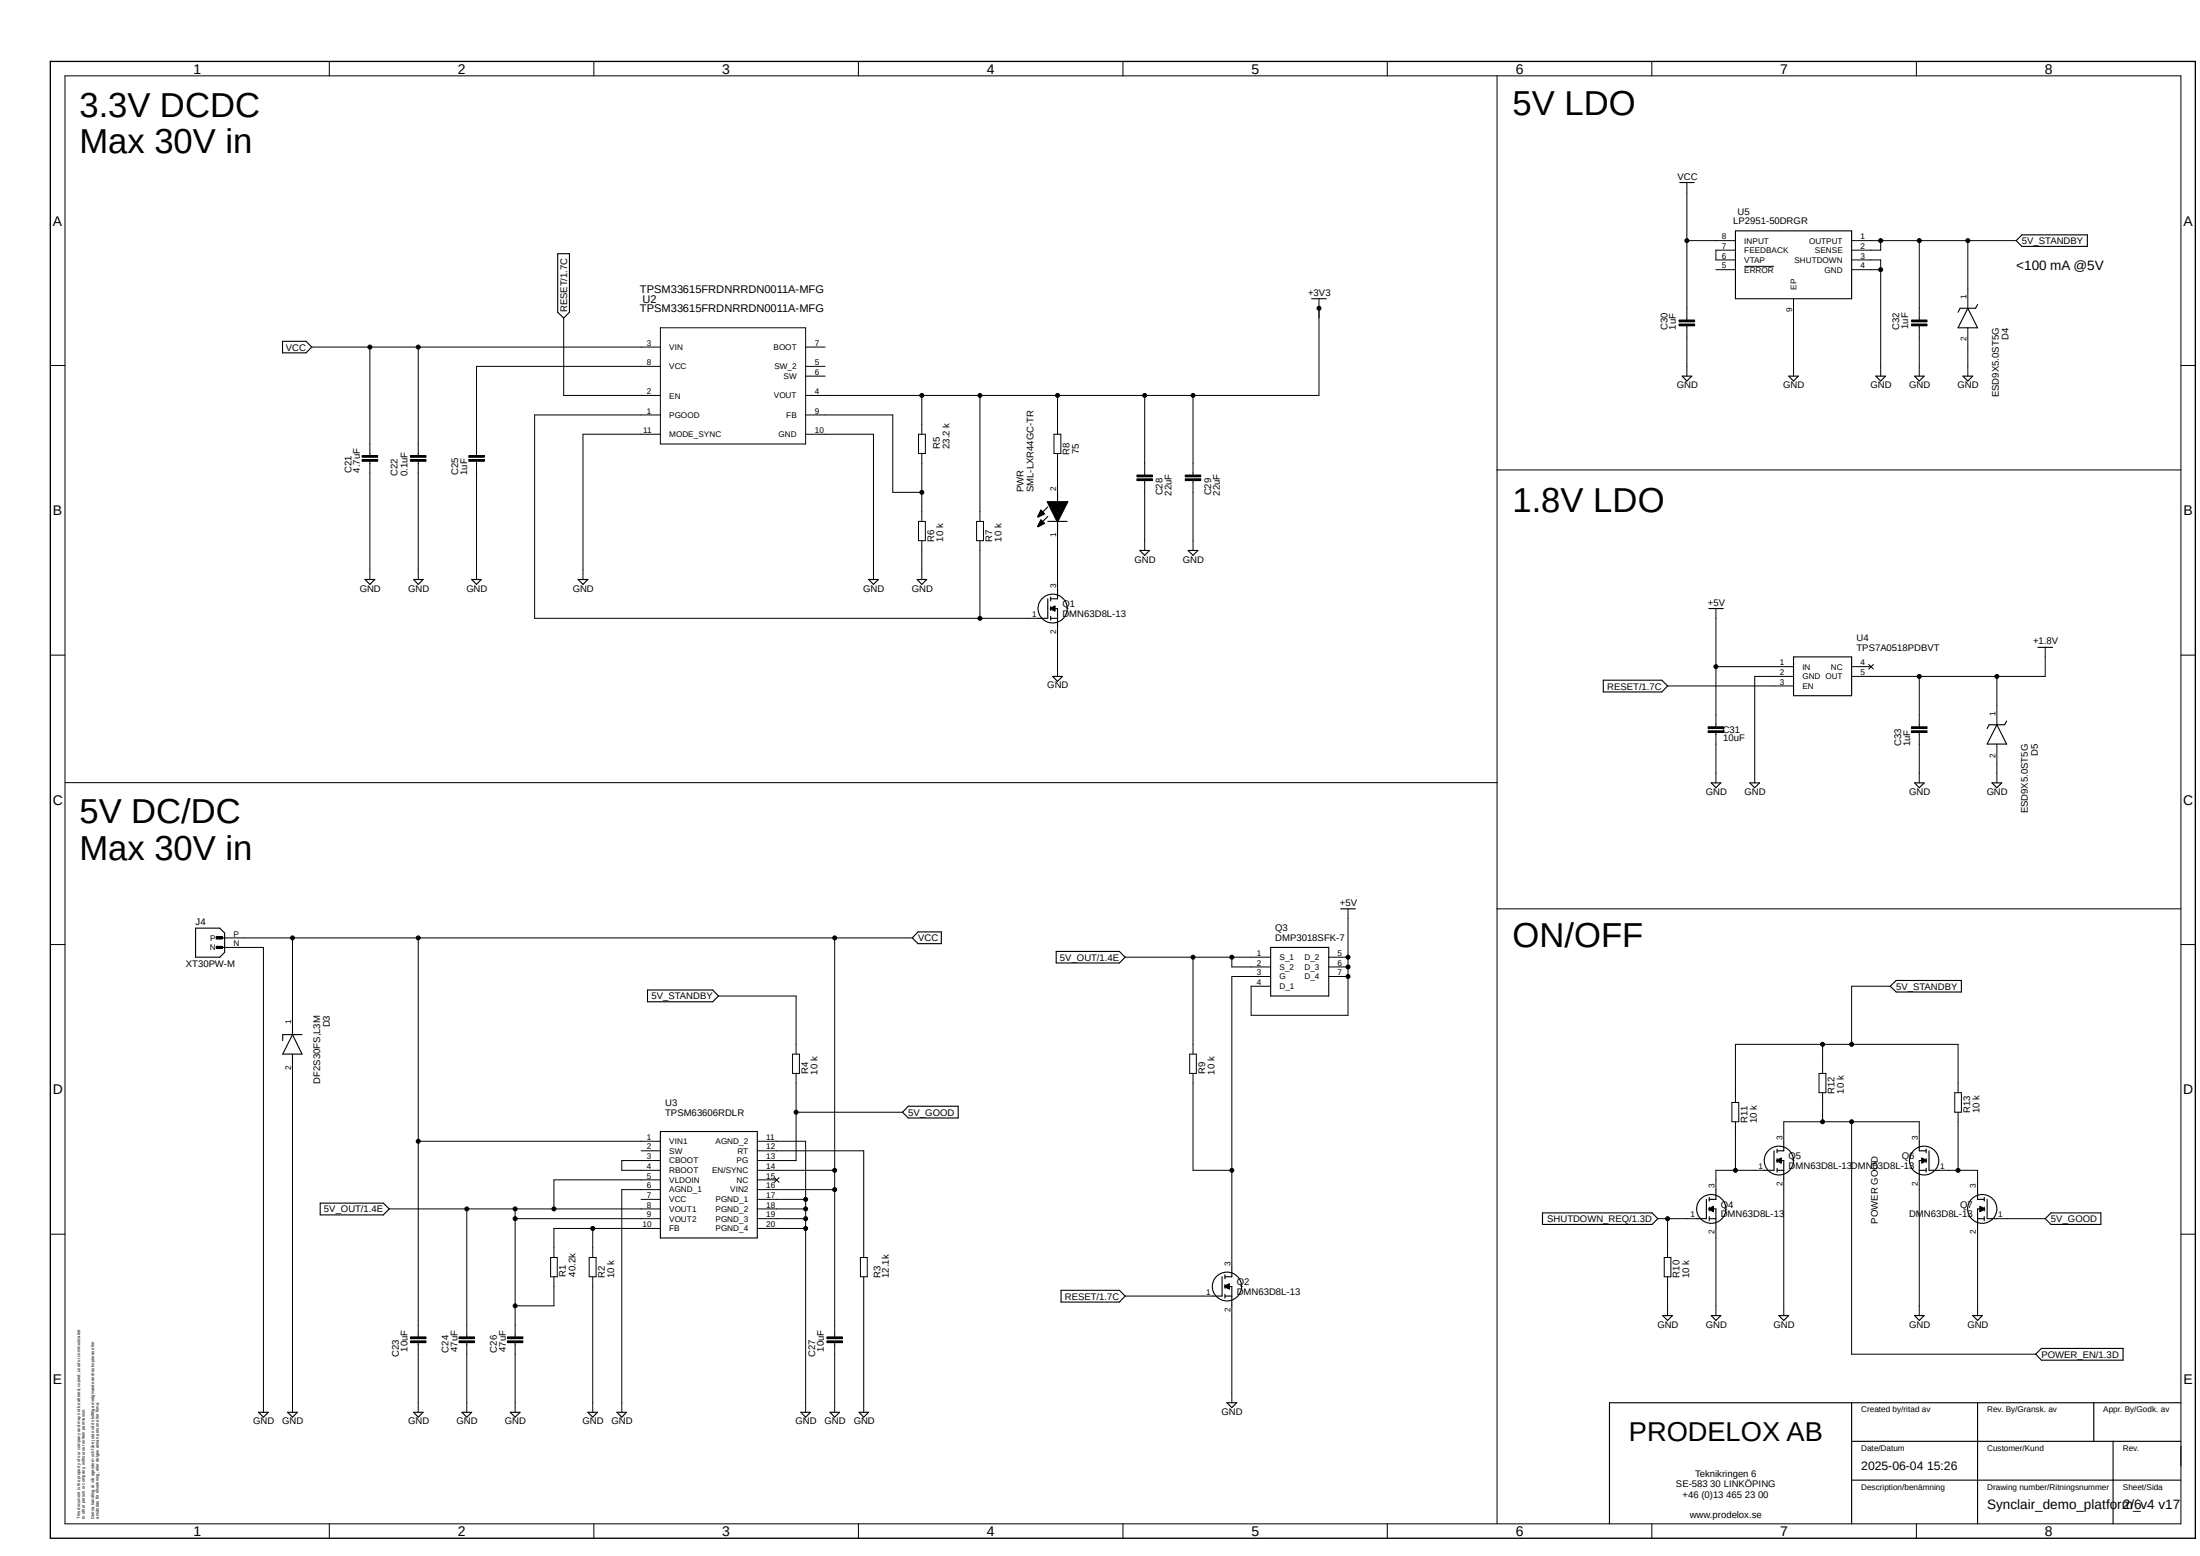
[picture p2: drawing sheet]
<svg xmlns="http://www.w3.org/2000/svg" width="420mm" height="297mm" viewBox="0 0 420 297" stroke-linecap="round" stroke-linejoin="round" font-family="sans-serif">
<path d="M9.2 11.5l410.2 282.5M419.4 11.5l-410.2 282.5" fill="none" stroke="#fff" stroke-width=".19"/>
<g fill="none" stroke="#000" stroke-width=".19">
<path d="M12.4 14.5h403.9v276.4h-403.9zM62.9 11.7v2.8M113.4 11.7v2.8M163.9 11.7v2.8M214.4 11.7v2.8M264.8 11.7v2.8M285.8 14.5v276.3M315.3 11.7v2.8M365.8 11.7v2.8M322 34.8v26.3M251.8 57v18.5h-98M322 45.9h9.3"/>
<path d="M327.6 51.5h3.7M331.3 47.8h-3.7v1.8h3.7M333 50.8h5.7M342.4 57v14.8M353.5 49.6h5.5v22.2M353.5 45.9h31.4M353.5 51.5h5.5M359 45.9v1.9h-5.5M366.4 45.9v15.2M375.7 45.9v12.9M9.6 69.8h2.8M59.5 66.3h66.6"/>
<path d="M70.6 66.3v20.7M79.8 66.3v20.7M107.6 60.7v14.8h18.5M126.1 79.2h-24v38.8h96.1M126.1 69.9h-35.1v17.1M126.1 62.6h27.7v22.2h-27.7zM153.8 79.2h16.6v14.8h5.6M153.8 66.3h3.7M153.8 69.9h3.7M153.8 71.8h3.7M176 75.5v7.4M187.1 75.5v24"/>
<path d="M201.9 75.5v7.4M218.5 75.5v15.1M227.8 75.5v15.1M320.5 61.1h3v.3h-3zM320.5 61.8h3v.4h-3zM322 62.2v9.6M364.9 61.1h3v.3h-3zM364.9 61.8h3v.4h-3zM366.4 62.2v9.6M375.7 62.6v9.2M416.3 69.8h2.8M69.1 87.7h3v.4h-3z"/>
<path d="M69.1 87h3v.3h-3zM70.6 88.1v22.5M78.4 87h2.9v.3h-2.9zM78.4 87.7h2.9v.4h-2.9zM79.8 88.1v22.5M89.5 87h3v.3h-3zM89.5 87.7h3v.4h-3zM91 88.1v22.5M126.1 82.9h-14.8v27.7M153.8 82.9h13v27.7M175.3 82.9h1.4v3.7h-1.4zM175.3 99.5h1.4v3.7h-1.4z"/>
<path d="M176 86.6v12.9M186.4 99.5h1.3v3.7h-1.3zM198.7 99.2l.7 .7-1.2 .7-.1-.1zM198.7 97.3l.7 .8-1.2 .6-.1-.1zM199.9 95.8h4l-2 3.8h-.1zM201.2 82.9h1.3v3.7h-1.3zM201.9 86.6v7.4M217 90.7h3v.3h-3zM217 91.4h3v.3h-3zM218.5 91.8v13.3M226.3 90.7h2.9v.3h-2.9zM226.3 91.4h2.9v.3h-2.9z"/>
<path d="M227.8 91.8v13.3M285.8 89.7h130.5M176 103.2v7.4M187.1 103.2v14.8M200.5 116.1l.9-.4v1zM201.9 101.4v11.1M201.9 119.8v9.3M327.6 116.2v22.5M9.6 125.1h2.8M318.3 130.9h24.1M326.1 138.7h3v.4h-3zM326.1 139.5h3v.3h-3z"/>
<path d="M327.6 127.3h14.8M327.6 139.8v9.6M342.4 129.1h-7.4v20.3M353.5 127.3h3.7M356.7 126.8l.9 .9M357.6 126.8l-.9 .9M364.9 138.7h3v.4h-3zM364.9 139.5h3v.3h-3zM366.4 129.1v9.6M366.4 139.8v9.6M381.2 129.1v9.2M390.4 123.6v5.5h-36.9"/>
<path d="M416.3 125.1h2.8M12.4 149.4h273.4M381.2 142v7.4M41.3 178.8h1.2v.4h-1.2zM42.9 179h131.3M55.8 179v16.7M79.8 179v76.2M159.3 179v76.2M257.3 173.5v20.3h-18.5v-5.5h3.8M285.8 173.5h130.5M9.6 180.3h2.8M41.3 180.6h1.2v.5h-1.2z"/>
<path d="M42.9 180.8h7.4v88.8M137.2 190.1h14.8v11.1M214.8 182.7h27.8M227.8 182.7v18.5M235.2 182.7v1.9h7.4M242.6 186.4h-7.4v55.5M253.7 182.7h3.6M253.7 184.6h3.6M253.7 186.4h3.6M347.9 199.3v5.6M360.8 188.3h-7.3v11M416.3 180.3h2.8"/>
<path d="M55.8 203v66.6M79.8 217.8h46.3M122.4 219.7h3.7M144.6 217.8h9.2v51.8M144.6 219.7h20.3v20.3M151.3 201.2h1.3v3.7h-1.3zM152 204.9v16.6h-7.4M152 212.3h20.3M227.1 201.2h1.3v3.7h-1.3zM227.8 204.9v18.5h7.4M330.6 210.4h1.3v3.7h-1.3zM331.3 214.1v9.3"/>
<path d="M340.5 217.8v-3.7h25.9v3.7M347.3 204.9h1.3v3.7h-1.3zM347.9 208.6v5.5M353.5 214.1v44.4h35.1M373.2 208.6h1.2v3.7h-1.2zM373.8 208.6v-9.3h-42.5v11.1M373.8 212.3v11.1M9.6 235.6h2.8M74.3 230.8h51.8M89.1 230.8v24.4M98.3 232.6h27.8M98.3 230.8v24.4"/>
<path d="M113.2 234.5v5.5M122.4 228.9h3.7M126.1 221.5h-7.4v1.9h7.4M126.1 225.2h-20.4v5.6M126.1 227.1h-7.4v42.5M126.1 234.5h-20.4v5.5M144.6 223.4h14.7M144.6 225.2h3.7M144.6 227.1h14.7M144.6 228.9h9.2M144.6 230.8h9.2M144.6 232.6h9.2"/>
<path d="M144.6 234.5h9.2M147.8 224.8l.9 .9M148.7 224.8l-.9 .9M316.5 232.6h7.4M318.3 232.6v7.4M326.2 230.7l.9-.4v1l-.9-.5zM327.6 234.5v16.6M336.8 223.4h-9.2v3.7M339.1 221.5l1-.5v1zM340.5 225.2v25.9M366.4 225.2v25.9M366.9 221l.9 .6-.9 .4z"/>
<path d="M370.1 223.4h7.4v3.7M377.5 234.5v16.6M378 230.3l.9 .4v.1l-.9 .5zM381.2 232.6h9.2M416.3 235.6h2.8M78.4 255.2h2.9v.3h-2.9zM78.4 255.9h2.9v.4h-2.9zM79.8 256.3v13.3M87.6 255.2h3v.3h-3zM87.6 255.9h3v.4h-3zM89.1 256.3v13.3M96.9 255.2h2.9v.3h-2.9z"/>
<path d="M96.9 255.9h2.9v.4h-2.9zM98.3 256.3v13.3M105.1 240h1.3v3.7h-1.3zM105.7 243.7v5.6h-7.4M112.5 240h1.3v3.7h-1.3zM113.2 243.7v25.9M157.9 255.2h2.9v.3h-2.9zM157.9 255.9h2.9v.4h-2.9zM159.3 256.3v13.3M164.3 240h1.3v3.7h-1.3zM164.9 243.7v25.9M214.8 247.4h16.7"/>
<path d="M233.8 245.5l.9-.5v1.1l-.9-.5zM235.2 249.3v18.5M317.7 240h1.3v3.7h-1.3zM318.3 243.7v7.4M62.9 290.9v2.7M113.4 290.9v2.7M163.9 290.9v2.7M214.4 290.9v2.7M264.8 290.9v2.7M315.3 290.9v2.7M365.8 290.9v2.7"/>
<circle cx="251.8" cy="58.8" r=".38"/>
<circle cx="322" cy="45.9" r=".38"/>
<circle cx="359" cy="51.5" r=".38"/>
<circle cx="359" cy="45.9" r=".38"/>
<circle cx="366.4" cy="45.9" r=".38"/>
<circle cx="375.7" cy="45.9" r=".38"/>
<circle cx="70.6" cy="66.3" r=".38"/>
<circle cx="79.8" cy="66.3" r=".38"/>
<circle cx="176" cy="75.5" r=".38"/>
<circle cx="187.1" cy="75.5" r=".38"/>
<circle cx="201.9" cy="75.5" r=".38"/>
<circle cx="218.5" cy="75.5" r=".38"/>
<circle cx="227.8" cy="75.5" r=".38"/>
<circle cx="176" cy="94" r=".38"/>
<circle cx="187.1" cy="118" r=".38"/>
<circle cx="327.6" cy="127.3" r=".38"/>
<circle cx="366.4" cy="129.1" r=".38"/>
<circle cx="381.2" cy="129.1" r=".38"/>
<circle cx="55.8" cy="179" r=".38"/>
<circle cx="79.8" cy="179" r=".38"/>
<circle cx="159.3" cy="179" r=".38"/>
<circle cx="227.8" cy="182.7" r=".38"/>
<circle cx="235.2" cy="182.7" r=".38"/>
<circle cx="257.3" cy="186.4" r=".38"/>
<circle cx="257.3" cy="182.7" r=".38"/>
<circle cx="257.3" cy="184.6" r=".38"/>
<circle cx="347.9" cy="199.3" r=".38"/>
<circle cx="353.5" cy="199.3" r=".38"/>
<circle cx="79.8" cy="217.8" r=".38"/>
<circle cx="152" cy="212.3" r=".38"/>
<circle cx="347.9" cy="214.1" r=".38"/>
<circle cx="353.5" cy="214.1" r=".38"/>
<circle cx="89.1" cy="230.8" r=".38"/>
<circle cx="98.3" cy="232.6" r=".38"/>
<circle cx="98.3" cy="230.8" r=".38"/>
<circle cx="105.7" cy="230.8" r=".38"/>
<circle cx="113.2" cy="234.5" r=".38"/>
<circle cx="153.8" cy="232.6" r=".38"/>
<circle cx="153.8" cy="234.5" r=".38"/>
<circle cx="153.8" cy="230.8" r=".38"/>
<circle cx="153.8" cy="228.9" r=".38"/>
<circle cx="159.3" cy="223.4" r=".38"/>
<circle cx="159.3" cy="227.1" r=".38"/>
<circle cx="235.2" cy="223.4" r=".38"/>
<circle cx="318.3" cy="232.6" r=".38"/>
<circle cx="331.3" cy="223.4" r=".38"/>
<circle cx="373.8" cy="223.4" r=".38"/>
<circle cx="98.3" cy="249.3" r=".38"/>
</g>
<g fill="none" stroke="#000" stroke-width=".21">
<path d="M320.7 34.8h2.7M106.5 48.4h2.2v11.2l-1.1 1.1-1.1-1.1zM250.4 57h2.8M331.3 44.1h22.2v12.9h-22.2zM375.7 58.8l1.8 3.8h-3.7zM377.5 58.1l-.4 .7h-2.9l-.4 .8M384.9 45.9l1.1-1.1h12.5v2.2h-12.5zM53.9 65.2h4.5l1.1 1.1-1.1 1.1h-4.5zM321.1 71.8h1.9l-1 .9zM341.5 71.8h1.8l-.9 .9zM358.1 71.8h1.9l-1 .9zM365.5 71.8h1.8l-.9 .9z"/>
<path d="M374.7 71.8h1.9l-.9 .9zM200 99.5h3.7M200 98.6l-1.8 1.9M200 96.8l-1.8 1.8M201.9 94v1.8M201.9 99.5v1.9M69.7 110.6h1.8l-.9 .9zM79 110.6h1.8l-1 .9zM90 110.6h1.9l-.9 .9zM110.4 110.6h1.8l-.9 .9zM165.8 110.6h1.9l-.9 .9zM175.1 110.6h1.8l-.9 .9z"/>
<path d="M200 114.3v3.7h-1.8M200.6 116.2h1.3v3.6M200.6 118h1.3M200.6 114v.7M200.6 115.8v.7M200.6 117.6v.8M201.9 112.5v1.8h-1.3M217.6 105.1h1.9l-1 .9zM226.8 105.1h1.9l-.9 .9zM326.2 116.2h2.8M201 129.1h1.8l-.9 .9zM306.1 129.8h11.1l1.1 1.1-1.1 1.2h-11.1z"/>
<path d="M342.4 125.4h11.1v7.4h-11.1zM381.2 138.3l1.9 3.7h-3.8zM383.1 137.6l-.4 .7h-3l-.4 .8M389 123.6h2.8M326.7 149.4h1.8l-.9 1zM334.1 149.4h1.8l-.9 1zM365.5 149.4h1.8l-.9 1zM380.3 149.4h1.8l-.9 1zM37.3 177.2h4.7l.9 .9v3.7l-.9 .9h-4.7zM41.5 179h1.4M175.3 177.9h4.4v2.2h-4.4l-1.1-1.1zM255.9 173.5h2.8"/>
<path d="M41.5 180.8h1.4M55.8 197.5l1.9 3.7h-3.7zM55.8 195.7v1.8M57.7 197.5h-3.7v1.1M123.6 189h12.5l1.1 1.1-1.1 1.1h-12.5zM201.6 181.6h12.1l1.1 1.1-1.1 1.1h-12.1zM242.6 180.8h11.1v9.3h-11.1zM360.8 188.3l1.2-1.1h12.4v2.2h-12.4zM55.8 201.2v1.8M126.1 216h18.5v20.3h-18.5zM173.4 211.2h9.5v2.2h-9.5l-1.1-1.1zM338.7 219.7v3.7h-1.9"/>
<path d="M339.3 219.3v.7M340.5 217.8v1.9h-1.2M366.4 217.8v1.9h1.3M367.7 219.3v.7M368.3 219.7v3.7h1.8M61.1 229.7h12.1l1.1 1.1-1.1 1.1h-12.1zM294.5 231.5h20.9l1.1 1.1-1.1 1.1h-20.9zM325.8 228.9v3.7h-1.9M326.3 230.8h1.3v3.7M326.3 232.6h1.3M326.3 228.6v.7M326.3 230.4v.7"/>
<path d="M326.3 232.2v.8M327.6 227.1v1.8h-1.3M339.3 221.5h1.2v3.7M339.3 223.4h1.2M339.3 221.1v.8M339.3 223v.7M366.4 223.4h1.3M367.7 221.5h-1.3v3.7M367.7 221.1v.8M367.7 223v.7M377.5 232.6h1.3M377.5 227.1v1.8h1.3"/>
<path d="M378.8 230.8h-1.3v3.7M378.8 228.6v.7M378.8 230.4v.7M378.8 232.2v.8M379.3 228.9v3.7h1.9M391.5 231.5h9.6v2.2h-9.6l-1.1-1.1zM202.6 246.3h11.1l1.1 1.1-1.1 1.1h-11.1zM233.3 243.7v3.7h-1.8M233.8 245.6h1.4v3.7M233.8 247.4h1.4M233.8 243.3v.8M233.8 245.2v.7"/>
<path d="M233.8 247.1v.7M235.2 241.9v1.8h-1.4M317.4 251.1h1.9l-1 1zM326.7 251.1h1.8l-.9 1zM339.6 251.1h1.9l-1 1zM365.5 251.1h1.8l-.9 1zM376.6 251.1h1.8l-.9 1zM389.7 257.4h15.6v2.2h-15.6l-1.1-1.1zM49.4 269.6h1.8l-.9 .9zM54.9 269.6h1.9l-1 .9zM79 269.6h1.8l-1 .9zM88.2 269.6h1.8l-.9 .9z"/>
<path d="M97.4 269.6h1.9l-1 .9zM112.2 269.6h1.8l-.8 .9zM117.8 269.6h1.8l-.9 .9zM152.9 269.6h1.8l-.9 .9zM158.5 269.6h1.8l-1 .9zM164 269.6h1.8l-.9 .9zM234.2 267.8h1.9l-.9 .9zM353.5 267.8v23.1M353.5 275.1h62.8M377.5 267.8v23.1M399.7 267.8v7.3M403.4 275.1v15.8"/>
<path d="M416.3 267.8h-109v23.1M353.5 282.5h62.8"/>
<circle cx="201" cy="116.2" r="2.77"/>
<circle cx="326.7" cy="230.8" r="2.77"/>
<circle cx="339.6" cy="221.5" r="2.77"/>
<circle cx="367.3" cy="221.5" r="2.77"/>
<circle cx="378.4" cy="230.8" r="2.77"/>
<circle cx="234.3" cy="245.6" r="2.77"/>
</g>
<g fill="#000">
<path d="M198.7 99.2l.7 .7-1.2 .7-.1-.1z" fill-rule="evenodd"/>
<path d="M198.7 97.3l.7 .8-1.2 .6-.1-.1z" fill-rule="evenodd"/>
<path d="M199.9 95.8h4l-2 3.8h-.1z" fill-rule="evenodd"/>
<path d="M200.5 116.1l.9-.4v1z" fill-rule="evenodd"/>
<path d="M41.3 178.8h1.2v.4h-1.2z" fill-rule="evenodd"/>
<path d="M41.3 180.6h1.2v.5h-1.2z" fill-rule="evenodd"/>
<path d="M326.2 230.7l.9-.4v1l-.9-.5z" fill-rule="evenodd"/>
<path d="M339.1 221.5l1-.5v1z" fill-rule="evenodd"/>
<path d="M366.9 221l.9 .6-.9 .4z" fill-rule="evenodd"/>
<path d="M378 230.3l.9 .4v.1l-.9 .5z" fill-rule="evenodd"/>
<path d="M233.8 245.5l.9-.5v1.1l-.9-.5z" fill-rule="evenodd"/>
<circle cx="251.8" cy="58.8" r=".38"/>
<circle cx="322" cy="45.9" r=".38"/>
<circle cx="359" cy="51.5" r=".38"/>
<circle cx="359" cy="45.9" r=".38"/>
<circle cx="366.4" cy="45.9" r=".38"/>
<circle cx="375.7" cy="45.9" r=".38"/>
<circle cx="70.6" cy="66.3" r=".38"/>
<circle cx="79.8" cy="66.3" r=".38"/>
<circle cx="176" cy="75.5" r=".38"/>
<circle cx="187.1" cy="75.5" r=".38"/>
<circle cx="201.9" cy="75.5" r=".38"/>
<circle cx="218.5" cy="75.5" r=".38"/>
<circle cx="227.8" cy="75.5" r=".38"/>
<circle cx="176" cy="94" r=".38"/>
<circle cx="187.1" cy="118" r=".38"/>
<circle cx="327.6" cy="127.3" r=".38"/>
<circle cx="366.4" cy="129.1" r=".38"/>
<circle cx="381.2" cy="129.1" r=".38"/>
<circle cx="55.8" cy="179" r=".38"/>
<circle cx="79.8" cy="179" r=".38"/>
<circle cx="159.3" cy="179" r=".38"/>
<circle cx="227.8" cy="182.7" r=".38"/>
<circle cx="235.2" cy="182.7" r=".38"/>
<circle cx="257.3" cy="186.4" r=".38"/>
<circle cx="257.3" cy="182.7" r=".38"/>
<circle cx="257.3" cy="184.6" r=".38"/>
<circle cx="347.9" cy="199.3" r=".38"/>
<circle cx="353.5" cy="199.3" r=".38"/>
<circle cx="79.8" cy="217.8" r=".38"/>
<circle cx="152" cy="212.3" r=".38"/>
<circle cx="347.9" cy="214.1" r=".38"/>
<circle cx="353.5" cy="214.1" r=".38"/>
<circle cx="89.1" cy="230.8" r=".38"/>
<circle cx="98.3" cy="232.6" r=".38"/>
<circle cx="98.3" cy="230.8" r=".38"/>
<circle cx="105.7" cy="230.8" r=".38"/>
<circle cx="113.2" cy="234.5" r=".38"/>
<circle cx="153.8" cy="232.6" r=".38"/>
<circle cx="153.8" cy="234.5" r=".38"/>
<circle cx="153.8" cy="230.8" r=".38"/>
<circle cx="153.8" cy="228.9" r=".38"/>
<circle cx="159.3" cy="223.4" r=".38"/>
<circle cx="159.3" cy="227.1" r=".38"/>
<circle cx="235.2" cy="223.4" r=".38"/>
<circle cx="318.3" cy="232.6" r=".38"/>
<circle cx="331.3" cy="223.4" r=".38"/>
<circle cx="373.8" cy="223.4" r=".38"/>
<circle cx="98.3" cy="249.3" r=".38"/>
</g>
<g fill="none" stroke="#000" stroke-width=".34">
<path d="M320.5 61.3h3M320.5 62h3M364.9 61.3h3M364.9 62h3M69.1 87.9h3M69.1 87.1h3M78.4 87.9h2.9M78.4 87.1h2.9M89.5 87.9h3M89.5 87.1h3M217 90.8h3M217 91.6h3"/>
<path d="M226.3 90.8h2.9M226.3 91.6h2.9M326.1 138.9h3M326.1 139.7h3M364.9 138.9h3M364.9 139.7h3M78.4 255.4h2.9M78.4 256.1h2.9M87.6 255.4h3M87.6 256.1h3M96.9 255.4h2.9M96.9 256.1h2.9"/>
<path d="M157.9 255.4h2.9M157.9 256.1h2.9"/>
</g>
<path d="M9.6 11.7h409.5v281.9h-409.5z" fill="none" stroke="#000" stroke-width=".25"/>
<g font-size="6.6">
<text x="15.2" y="22.3">3.3V DCDC</text>
<text x="288.8" y="21.9">5V LDO</text>
<text x="15.2" y="29.3">Max 30V in</text>
<text x="288.8" y="97.7">1.8V LDO</text>
<text x="15.2" y="157.2">5V DC/DC</text>
<text x="15.2" y="164.2">Max 30V in</text>
<text x="288.8" y="180.8">ON/OFF</text>
</g>
<text font-size="5.2" x="310.9" y="275.1">PRODELOX AB</text>
<g font-size="2.7">
<text x="36.9" y="14.1">1</text>
<text x="87.4" y="14.1">2</text>
<text x="137.9" y="14.1">3</text>
<text x="188.4" y="14.1">4</text>
<text x="238.9" y="14.1">5</text>
<text x="289.4" y="14.1">6</text>
<text x="339.9" y="14.1">7</text>
<text x="390.4" y="14.1">8</text>
<text x="10.1" y="43.1">A</text>
<text x="416.8" y="43.1">A</text>
<text x="10.1" y="98.3">B</text>
<text x="416.8" y="98.3">B</text>
<text x="10.1" y="153.6">C</text>
<text x="416.8" y="153.6">C</text>
<text x="10.1" y="208.9">D</text>
<text x="416.8" y="208.9">D</text>
<text x="10.1" y="264.2">E</text>
<text x="416.8" y="264.2">E</text>
<text x="36.9" y="293.2">1</text>
<text x="87.4" y="293.2">2</text>
<text x="137.9" y="293.2">3</text>
<text x="188.4" y="293.2">4</text>
<text x="238.9" y="293.2">5</text>
<text x="289.4" y="293.2">6</text>
<text x="339.9" y="293.2">7</text>
<text x="390.4" y="293.2">8</text>
</g>
<g font-size="2.6">
<text x="384.9" y="51.5">&lt;100 mA @5V</text>
<text x="379.3" y="288.1">Synclair_demo_platform_v4 v17</text>
<text x="405.3" y="288.1">2/6</text>
</g>
<text font-size="2.3" x="355.3" y="280.7">2025-06-04 15:26</text>
<g font-size="2.1">
<text x="122.2" y="55.9">TPSM33615FRDNRRDN0011A-MFG</text>
<text x="122.2" y="59.6">TPSM33615FRDNRRDN0011A-MFG</text>
<text x="122.6" y="57.8">U2</text>
</g>
<g font-size="1.8">
<text x="320.3" y="34.3">VCC</text>
<text x="331.7" y="41">U5</text>
<text x="330.9" y="42.8">LP2951-50DRGR</text>
<text x="386" y="46.6">5V_STANDBY</text>
<text x="108.2" y="59.6" transform="rotate(-90 108.2 59.6)">RESET/1.7C</text>
<text x="249.7" y="56.5">+3V3</text>
<text x="318.3" y="62.9" transform="rotate(-90 318.3 62.9)">C30</text>
<text x="320" y="62.9" transform="rotate(-90 320 62.9)">1uF</text>
<text x="362.6" y="63" transform="rotate(-90 362.6 63)">C32</text>
<text x="364.3" y="62.8" transform="rotate(-90 364.3 62.8)">1uF</text>
<text x="383.5" y="64.9" transform="rotate(-90 383.5 64.9)">D4</text>
<text x="54.6" y="66.9">VCC</text>
<text x="320.1" y="74.1">GND</text>
<text x="340.4" y="74.1">GND</text>
<text x="357.1" y="74.1">GND</text>
<text x="364.5" y="74.1">GND</text>
<text x="373.7" y="74.1">GND</text>
<text x="381.6" y="75.8" transform="rotate(-90 381.6 75.8)">ESD9X5.0ST5G</text>
<text x="179.4" y="85.7" transform="rotate(-90 179.4 85.7)">R5</text>
<text x="181.3" y="85.7" transform="rotate(-90 181.3 85.7)">23.2 k</text>
<text x="204.2" y="86.8" transform="rotate(-90 204.2 86.8)">R8</text>
<text x="206" y="86.7" transform="rotate(-90 206 86.7)">75</text>
<text x="67.1" y="90.3" transform="rotate(-90 67.1 90.3)">C21</text>
<text x="68.7" y="90.3" transform="rotate(-90 68.7 90.3)">4.7uF</text>
<text x="75.9" y="90.8" transform="rotate(-90 75.9 90.8)">C22</text>
<text x="77.8" y="90.9" transform="rotate(-90 77.8 90.9)">0.1uF</text>
<text x="87.5" y="90.7" transform="rotate(-90 87.5 90.7)">C25</text>
<text x="89.2" y="90.7" transform="rotate(-90 89.2 90.7)">1uF</text>
<text x="195.4" y="94" transform="rotate(-90 195.4 94)">PWR</text>
<text x="197.3" y="94" transform="rotate(-90 197.3 94)">SML-LXR44GC-TR</text>
<text x="222" y="94.6" transform="rotate(-90 222 94.6)">C28</text>
<text x="223.6" y="94.6" transform="rotate(-90 223.6 94.6)">22uF</text>
<text x="231.2" y="94.6" transform="rotate(-90 231.2 94.6)">C29</text>
<text x="232.9" y="94.6" transform="rotate(-90 232.9 94.6)">22uF</text>
<text x="178.3" y="103.4" transform="rotate(-90 178.3 103.4)">R6</text>
<text x="180.1" y="103.4" transform="rotate(-90 180.1 103.4)">10 k</text>
<text x="189.4" y="103.4" transform="rotate(-90 189.4 103.4)">R7</text>
<text x="191.2" y="103.4" transform="rotate(-90 191.2 103.4)">10 k</text>
<text x="216.6" y="107.4">GND</text>
<text x="225.8" y="107.4">GND</text>
<text x="68.7" y="112.9">GND</text>
<text x="77.9" y="112.9">GND</text>
<text x="89" y="112.9">GND</text>
<text x="109.3" y="112.9">GND</text>
<text x="164.8" y="112.9">GND</text>
<text x="174.1" y="112.9">GND</text>
<text x="202.8" y="117.7">DMN63D8L-13</text>
<text x="202.8" y="115.9">Q1</text>
<text x="326" y="115.6">+5V</text>
<text x="354.4" y="124.2">TPS7A0518PDBVT</text>
<text x="354.4" y="122.3">U4</text>
<text x="388.1" y="123">+1.8V</text>
<text x="199.9" y="131.4">GND</text>
<text x="306.8" y="131.6">RESET/1.7C</text>
<text x="328.9" y="140">C31</text>
<text x="329" y="141.5">10uF</text>
<text x="362.9" y="142.5" transform="rotate(-90 362.9 142.5)">C33</text>
<text x="364.7" y="142.5" transform="rotate(-90 364.7 142.5)">1uF</text>
<text x="389" y="144.4" transform="rotate(-90 389 144.4)">D5</text>
<text x="325.7" y="151.8">GND</text>
<text x="333" y="151.8">GND</text>
<text x="364.5" y="151.8">GND</text>
<text x="379.3" y="151.8">GND</text>
<text x="387.1" y="155.3" transform="rotate(-90 387.1 155.3)">ESD9X5.0ST5G</text>
<text x="255.8" y="172.9">+5V</text>
<text x="37.3" y="176.6">J4</text>
<text x="175.3" y="179.7">VCC</text>
<text x="243.5" y="179.7">DMP3018SFK-7</text>
<text x="243.5" y="177.8">Q3</text>
<text x="35.5" y="184.6">XT30PW-M</text>
<text x="202.4" y="183.3">5V_OUT/1.4E</text>
<text x="124.4" y="190.8">5V_STANDBY</text>
<text x="362" y="188.9">5V_STANDBY</text>
<text x="63" y="196.1" transform="rotate(-90 63 196.1)">D3</text>
<text x="61.1" y="206.8" transform="rotate(-90 61.1 206.8)">DF2S30FS,L3M</text>
<text x="154.3" y="205.1" transform="rotate(-90 154.3 205.1)">R4</text>
<text x="156" y="205.1" transform="rotate(-90 156 205.1)">10 k</text>
<text x="230.1" y="205.1" transform="rotate(-90 230.1 205.1)">R9</text>
<text x="231.9" y="205.1" transform="rotate(-90 231.9 205.1)">10 k</text>
<text x="350.2" y="208.8" transform="rotate(-90 350.2 208.8)">R12</text>
<text x="352" y="208.8" transform="rotate(-90 352 208.8)">10 k</text>
<text x="127" y="212.9">TPSM63606RDLR</text>
<text x="127" y="211.1">U3</text>
<text x="173.4" y="212.9">5V_GOOD</text>
<text x="333.6" y="214.3" transform="rotate(-90 333.6 214.3)">R11</text>
<text x="335.4" y="214.3" transform="rotate(-90 335.4 214.3)">10 k</text>
<text x="376.1" y="212.5" transform="rotate(-90 376.1 212.5)">R13</text>
<text x="377.9" y="212.5" transform="rotate(-90 377.9 212.5)">10 k</text>
<text x="341.5" y="221.2">Q5</text>
<text x="363.1" y="221.2">Q6</text>
<text x="341.5" y="223.1">DMN63D8L-13DMN63D8L-13</text>
<text x="61.8" y="231.4">5V_OUT/1.4E</text>
<text x="295.4" y="233.3">SHUTDOWN_REQ/1.3D</text>
<text x="328.5" y="232.3">DMN63D8L-13</text>
<text x="328.5" y="230.5">Q4</text>
<text x="358.5" y="233.6" transform="rotate(-90 358.5 233.6)">POWER GOOD</text>
<text x="364.4" y="232.3">DMN63D8L-13</text>
<text x="374.2" y="230.5">Q7</text>
<text x="391.5" y="233.3">5V_GOOD</text>
<text x="108" y="243.7" transform="rotate(-90 108 243.7)">R1</text>
<text x="109.9" y="243.7" transform="rotate(-90 109.9 243.7)">40.2k</text>
<text x="115.4" y="243.9" transform="rotate(-90 115.4 243.9)">R2</text>
<text x="117.2" y="243.9" transform="rotate(-90 117.2 243.9)">10 k</text>
<text x="168.1" y="243.9" transform="rotate(-90 168.1 243.9)">R3</text>
<text x="169.7" y="243.9" transform="rotate(-90 169.7 243.9)">12.1k</text>
<text x="236.1" y="245.3">Q2</text>
<text x="320.6" y="243.9" transform="rotate(-90 320.6 243.9)">R10</text>
<text x="322.5" y="243.9" transform="rotate(-90 322.5 243.9)">10 k</text>
<text x="203.3" y="248.1">RESET/1.7C</text>
<text x="236.1" y="247.1">DMN63D8L-13</text>
<text x="316.4" y="253.4">GND</text>
<text x="325.7" y="253.4">GND</text>
<text x="338.6" y="253.4">GND</text>
<text x="364.5" y="253.4">GND</text>
<text x="375.6" y="253.4">GND</text>
<text x="76.1" y="259.1" transform="rotate(-90 76.1 259.1)">C23</text>
<text x="77.8" y="258" transform="rotate(-90 77.8 258)">10uF</text>
<text x="85.6" y="258.2" transform="rotate(-90 85.6 258.2)">C24</text>
<text x="87.3" y="258.1" transform="rotate(-90 87.3 258.1)">47uF</text>
<text x="94.9" y="258.2" transform="rotate(-90 94.9 258.2)">C26</text>
<text x="96.6" y="258.1" transform="rotate(-90 96.6 258.1)">47uF</text>
<text x="155.6" y="259.1" transform="rotate(-90 155.6 259.1)">C27</text>
<text x="157.3" y="258" transform="rotate(-90 157.3 258)">10uF</text>
<text x="389.7" y="259.2">POWER_EN/1.3D</text>
<text x="48.3" y="271.9">GND</text>
<text x="53.9" y="271.9">GND</text>
<text x="77.9" y="271.9">GND</text>
<text x="87.2" y="271.9">GND</text>
<text x="96.4" y="271.9">GND</text>
<text x="111.2" y="271.9">GND</text>
<text x="116.8" y="271.9">GND</text>
<text x="151.9" y="271.9">GND</text>
<text x="157.4" y="271.9">GND</text>
<text x="163" y="271.9">GND</text>
<text x="233.2" y="270">GND</text>
<text x="323.6" y="282">Teknikringen 6</text>
<text x="320" y="283.9">SE-583 30 LINKÖPING</text>
<text x="321.2" y="285.9">+46 (0)13 465 23 00</text>
<text x="322.6" y="289.8">www.prodelox.se</text>
</g>
<g font-size="1.6">
<text x="328.7" y="45.7">8</text>
<text x="328.7" y="47.5">7</text>
<text x="333" y="46.5">INPUT</text>
<text x="345.3" y="46.5">OUTPUT</text>
<text x="355.2" y="45.7">1</text>
<text x="355.2" y="47.5">2</text>
<text x="328.7" y="49.4">6</text>
<text x="328.7" y="51.2">5</text>
<text x="333" y="48.3">FEEDBACK</text>
<text x="333" y="50.2">VTAP</text>
<text x="333" y="52">ERROR</text>
<text x="342.6" y="50.2">SHUTDOWN</text>
<text x="346.5" y="48.3">SENSE</text>
<text x="348.3" y="52">GND</text>
<text x="355.2" y="49.4">3</text>
<text x="355.2" y="51.2">4</text>
<text x="342.1" y="59.6" transform="rotate(-90 342.1 59.6)">9</text>
<text x="342.9" y="55.3" transform="rotate(-90 342.9 55.3)">EP</text>
<text x="375.4" y="57.1" transform="rotate(-90 375.4 57.1)">1</text>
<text x="123.5" y="66">3</text>
<text x="155.5" y="66">7</text>
<text x="375.4" y="65.1" transform="rotate(-90 375.4 65.1)">2</text>
<text x="123.5" y="69.7">8</text>
<text x="127.8" y="66.8">VIN</text>
<text x="127.8" y="70.5">VCC</text>
<text x="147.7" y="66.8">BOOT</text>
<text x="147.8" y="70.5">SW_2</text>
<text x="155.5" y="69.7">5</text>
<text x="155.5" y="71.5">6</text>
<text x="123.5" y="75.2">2</text>
<text x="127.8" y="76.1">EN</text>
<text x="147.7" y="76">VOUT</text>
<text x="149.6" y="72.3">SW</text>
<text x="155.5" y="75.2">4</text>
<text x="122.8" y="82.6">11</text>
<text x="123.5" y="78.9">1</text>
<text x="127.8" y="79.8">PGOOD</text>
<text x="127.8" y="83.4">MODE_SYNC</text>
<text x="148.6" y="83.4">GND</text>
<text x="150.1" y="79.8">FB</text>
<text x="155.5" y="78.9">9</text>
<text x="155.5" y="82.6">10</text>
<text x="201.6" y="93.7" transform="rotate(-90 201.6 93.7)">2</text>
<text x="201.6" y="102.5" transform="rotate(-90 201.6 102.5)">1</text>
<text x="201.6" y="112.2" transform="rotate(-90 201.6 112.2)">3</text>
<text x="197" y="117.8">1</text>
<text x="201.6" y="121" transform="rotate(-90 201.6 121)">2</text>
<text x="339.8" y="127">1</text>
<text x="339.8" y="128.9">2</text>
<text x="339.8" y="130.7">3</text>
<text x="344.1" y="127.8">IN</text>
<text x="344.1" y="129.7">GND OUT</text>
<text x="344.1" y="131.5">EN</text>
<text x="349.5" y="127.8">NC</text>
<text x="355.2" y="127">4</text>
<text x="355.2" y="128.9">5</text>
<text x="380.9" y="136.6" transform="rotate(-90 380.9 136.6)">1</text>
<text x="380.9" y="144.7" transform="rotate(-90 380.9 144.7)">2</text>
<text x="40.1" y="179.6">P</text>
<text x="44.6" y="178.8">P</text>
<text x="40" y="181.4">N</text>
<text x="44.6" y="180.6">N</text>
<text x="239.9" y="182.5">1</text>
<text x="239.9" y="184.3">2</text>
<text x="244.3" y="183.3">S_1</text>
<text x="244.3" y="185.1">S_2</text>
<text x="249" y="183.3">D_2</text>
<text x="249" y="185.1">D_3</text>
<text x="255.3" y="182.5">5</text>
<text x="255.3" y="184.3">6</text>
<text x="239.9" y="186.1">3</text>
<text x="239.9" y="188">4</text>
<text x="244.3" y="186.9">G</text>
<text x="244.3" y="188.8">D_1</text>
<text x="249" y="186.9">D_4</text>
<text x="255.3" y="186.1">7</text>
<text x="55.6" y="195.4" transform="rotate(-90 55.6 195.4)">1</text>
<text x="55.6" y="204.2" transform="rotate(-90 55.6 204.2)">2</text>
<text x="123.5" y="217.6">1</text>
<text x="123.5" y="219.4">2</text>
<text x="123.5" y="221.3">3</text>
<text x="127.8" y="218.4">VIN1</text>
<text x="127.8" y="220.2">SW</text>
<text x="136.6" y="218.4">AGND_2</text>
<text x="140.8" y="220.2">RT</text>
<text x="146.3" y="217.6">11</text>
<text x="146.3" y="219.4">12</text>
<text x="146.3" y="221.3">13</text>
<text x="340.3" y="217.6" transform="rotate(-90 340.3 217.6)">3</text>
<text x="366.1" y="217.6" transform="rotate(-90 366.1 217.6)">3</text>
<text x="123.5" y="223.1">4</text>
<text x="123.5" y="225">5</text>
<text x="123.5" y="226.8">6</text>
<text x="127.8" y="222.1">CBOOT</text>
<text x="127.8" y="223.9">RBOOT</text>
<text x="127.8" y="225.8">VLDOIN</text>
<text x="127.8" y="227.6">AGND_1</text>
<text x="135.9" y="223.9">EN/SYNC</text>
<text x="139.4" y="227.6">VIN2</text>
<text x="140.6" y="222.1">PG</text>
<text x="140.6" y="225.8">NC</text>
<text x="146.3" y="223.1">14</text>
<text x="146.3" y="225">15</text>
<text x="146.3" y="226.8">16</text>
<text x="327.3" y="226.8" transform="rotate(-90 327.3 226.8)">3</text>
<text x="335.7" y="223.1">1</text>
<text x="340.3" y="226.4" transform="rotate(-90 340.3 226.4)">2</text>
<text x="366.1" y="226.4" transform="rotate(-90 366.1 226.4)">2</text>
<text x="370.4" y="223.1">1</text>
<text x="377.2" y="226.8" transform="rotate(-90 377.2 226.8)">3</text>
<text x="123.5" y="228.7">7</text>
<text x="123.5" y="230.5">8</text>
<text x="123.5" y="232.4">9</text>
<text x="127.8" y="229.5">VCC</text>
<text x="127.8" y="231.3">VOUT1</text>
<text x="127.8" y="233.2">VOUT2</text>
<text x="136.6" y="229.5">PGND_1</text>
<text x="136.6" y="231.3">PGND_2</text>
<text x="136.6" y="233.2">PGND_3</text>
<text x="146.3" y="228.7">17</text>
<text x="146.3" y="230.5">18</text>
<text x="146.3" y="232.4">19</text>
<text x="322.7" y="232.4">1</text>
<text x="381.5" y="232.4">1</text>
<text x="122.6" y="234.2">10</text>
<text x="127.8" y="235">FB</text>
<text x="136.6" y="235">PGND_4</text>
<text x="146.3" y="234.2">20</text>
<text x="327.3" y="235.6" transform="rotate(-90 327.3 235.6)">2</text>
<text x="377.2" y="235.6" transform="rotate(-90 377.2 235.6)">2</text>
<text x="234.9" y="241.6" transform="rotate(-90 234.9 241.6)">3</text>
<text x="230.3" y="247.1">1</text>
<text x="234.9" y="250.4" transform="rotate(-90 234.9 250.4)">2</text>
<text x="355.3" y="269.6">Created by/ritad av</text>
<text x="379.3" y="269.6">Rev. By/Gransk. av</text>
<text x="401.5" y="269.6">Appr. By/Godk. av</text>
<text x="355.3" y="277">Date/Datum</text>
<text x="379.3" y="277">Customer/Kund</text>
<text x="405.2" y="277">Rev.</text>
<text x="355.3" y="284.4">Description/benämning</text>
<text x="379.3" y="284.4">Drawing number/Ritningsnummer</text>
<text x="405.2" y="284.4">Sheet/Sida</text>
</g>
<g font-size=".8">
<text x="15.3" y="289.9" transform="rotate(-90 15.3 289.9)">This document is the property of our company and may not be altered, copied, used or communicated</text>
<text x="16.2" y="289.9" transform="rotate(-90 16.2 289.9)">to other person or company, without our written permission.</text>
<text x="17.9" y="289.9" transform="rotate(-90 17.9 289.9)">Denna handling är vår egendom och får ej utan vårt skriftliga medgivande andras kopieras eller</text>
<text x="18.8" y="289.9" transform="rotate(-90 18.8 289.9)">användas för tillverkning, eller delges annan person eller firma.</text>
</g>
</svg>
